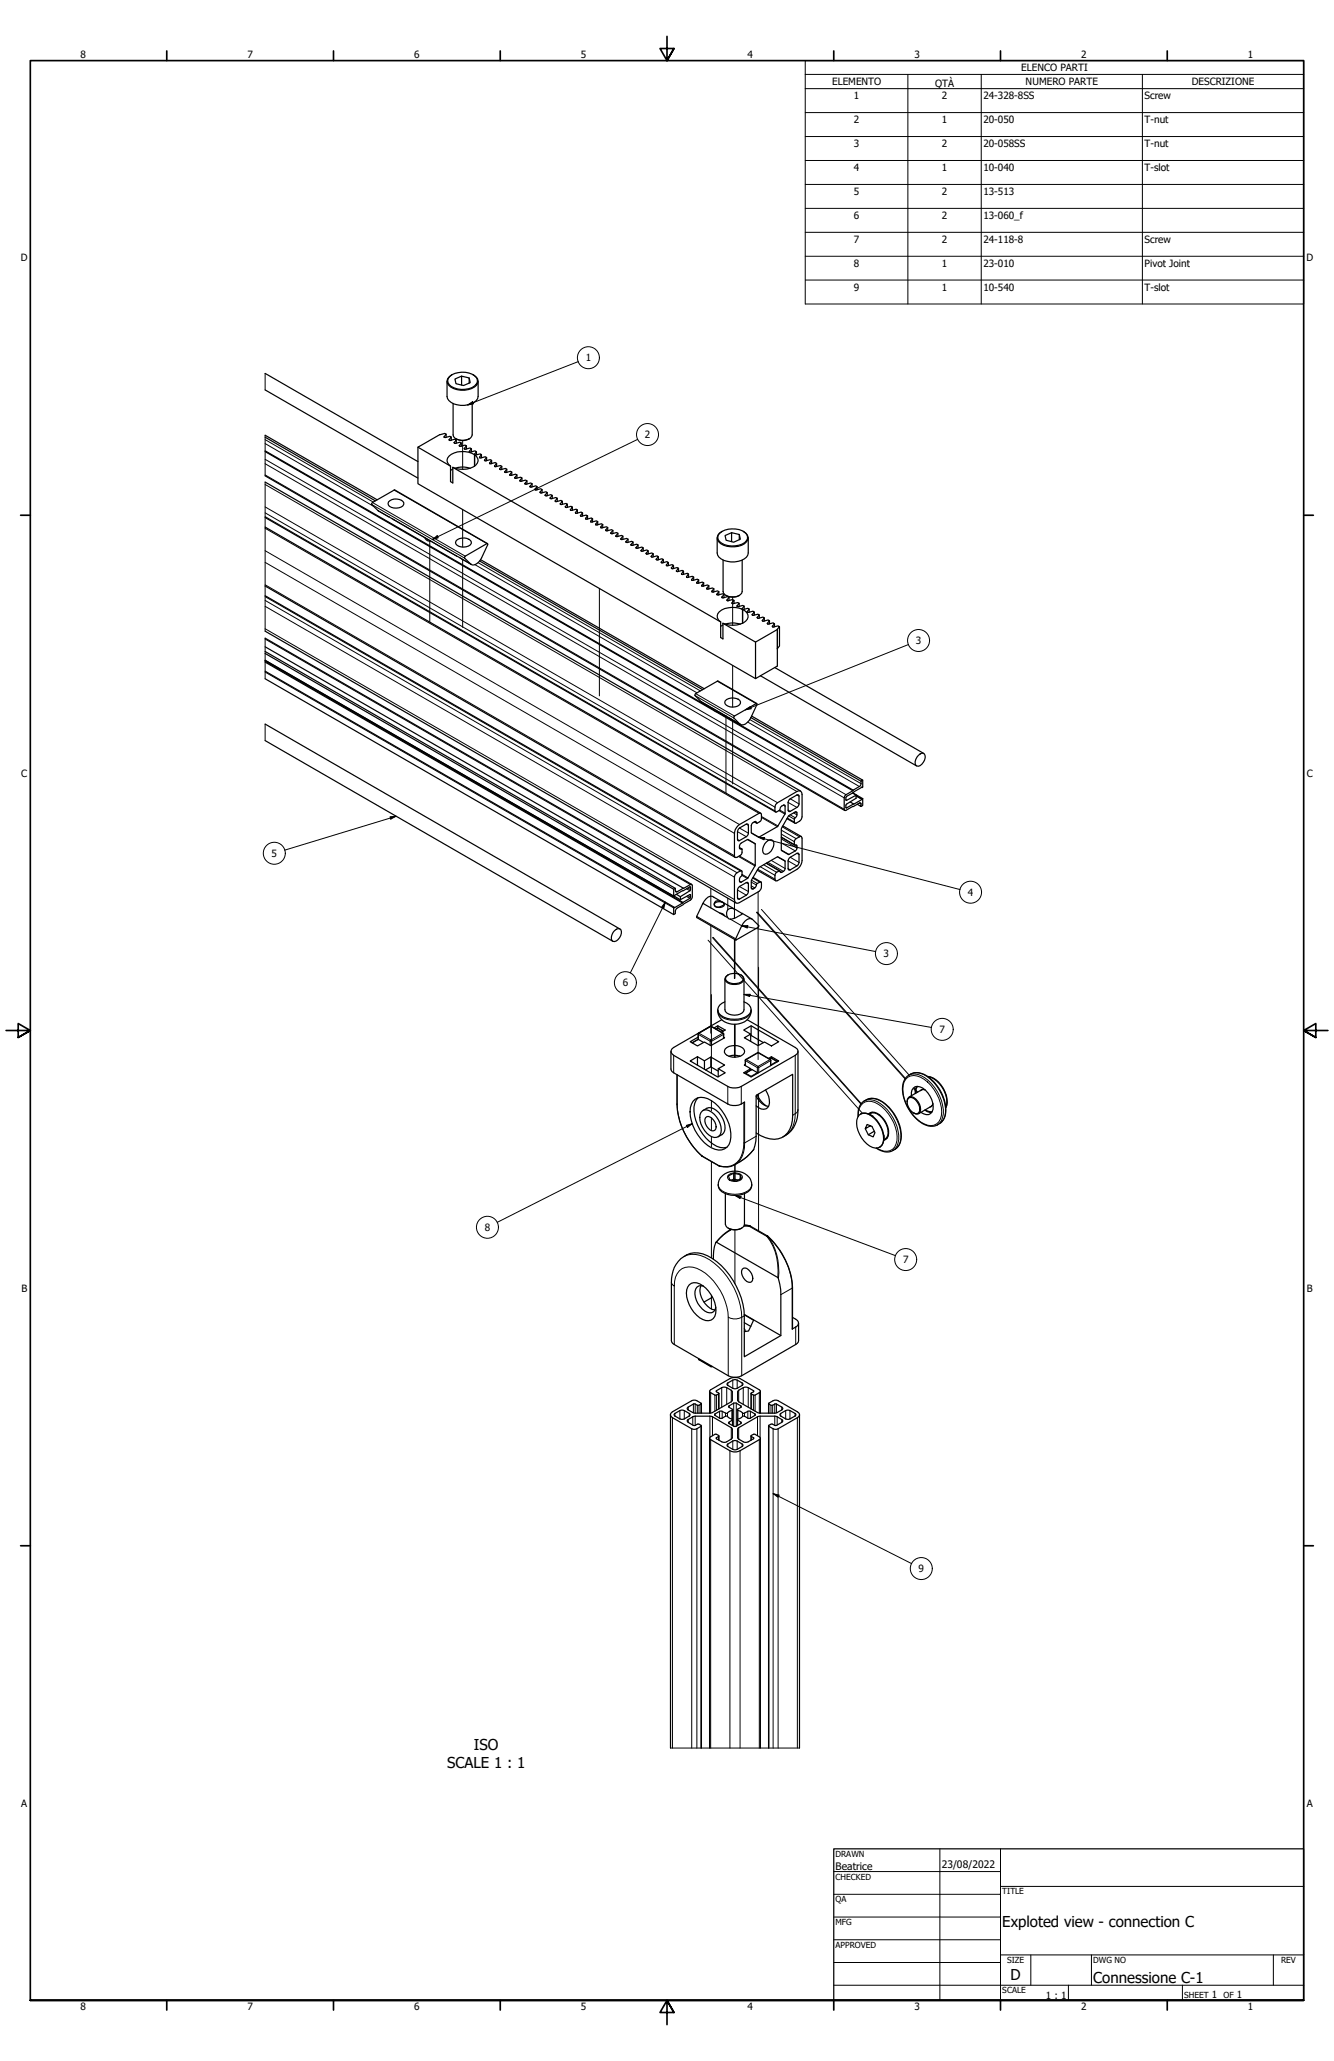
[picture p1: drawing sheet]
<svg xmlns="http://www.w3.org/2000/svg" width="559mm" height="864mm" viewBox="0 0 559 864" stroke-linecap="round" stroke-linejoin="round" font-family="sans-serif">
<!-- layer: Aggiustamento traccia (ANSI) -->
<g fill="none" stroke="#000" stroke-width=".42">
<path d="M193.8 184.6v12.1M193.8 213.5v15.7M180 226.8v33.9M193.8 234.4v28.5M251.1 246.6v45M306.9 250.2v11.8M306.9 278.8v17.5M304.1 300v32.4M306.9 301.7v26.8M297.8 372.2v8.2M304.9 376.4v4.9M307.7 378v6.7"/>
<path d="M317.6 373.7v70.3M296.6 394l64.7 72.5M297.8 387.9v45M298.4 392.9l62.2 69.7M298.7 392.7l62 69.7M307.7 393.6v16.4M307.8 393.7v16.2M316.9 382.3l62.2 69.8M317.1 382.1l62.2 69.8M319 381.1l61.8 69.4M298 416.8v32.9M317.8 405.3v32.7"/>
<path d="M307.7 429.2v13.8M307.8 429.2v13.8M317.8 458.4v57.4M382.7 456.2l1.5 1.6M383 456l1.4 1.6M298 461.1v4.4M298 468.4v4.9M298 476.2v4.3M298 486.7v40.3M307.8 488v6.8M307.8 515.4v22.4M298 542.7v5.8"/>
</g>
<!-- layer: Visibile (ANSI) -->
<g fill="none" stroke="#000" stroke-width=".51">
<path d="M111.1 156.5l64 36.9M187.3 159.8v6.3a5.4 5.4 0 0 0 5.7 3.8 7.1 7.1 0 0 0 7.1-2.9l.2-7.2M188.3 157.8a8.7 8.7 0 0 1 11.3 .5 3.4 3.4 0 0 1-3.3 4.6 7.9 7.9 0 0 1-8.6-2.5l-.2-.9zM189.4 157a2.79 2.79 0 0 0-2.1 2.4 2.79 2.79 0 0 0 1.5 2.8 9.4 9.4 0 0 0 10.8-.8 2.78 2.78 0 0 0-1.4-4.4M193.4 157.6l-2.8 1.2 .4 2 3.2 .7 2.8-1.2-.5-1.9M111.1 163.4l64 36.9M189.8 169v13.2a4.1 4.1 0 0 0 5.2 2.2 2.86 2.86 0 0 0 2.8-2.2v-13.2M196.5 160.5v-2.1l-3.1-.8v3.8M111.1 189.2l246.2 142.1 .1-.2M111.1 183.2l46.1 26.7M111.1 182.4l46.9 27M111.1 188.9l187.6 108.3"/>
<path d="M111.1 199.4l242.7 140.2M175.1 187.4v15.3l141.4 81.7M186.9 181.9v1.4M188.7 195.3v6.5l1 .6v-6.6M189 183.1v1.4M189.7 195.8l112.2 64.8M189.7 196.5l-1 .6M190.6 196.2a10 10 0 0 1 6.4 0M190.9 183.9l.2 .1a5.7 5.7 0 0 0 5.5-.1M191.1 184.4v1.3M192.5 186.9l.7-1.3-.5-.3-2.3 .4-.2-.3 .9-1-.5-.4-2.4 .5 .8-1.4-.5-.3-2.4 .5 .8-1.4-.6-.3-2.1 .5-9.1 5.3 13.6 7.9M192.5 186.9h.1"/>
<path d="M192.5 186.9l2.3-.4 .6 .3-.8 1.4 2.3-.5 .6 .3-.8 1.4 2.3-.5 .6 .4-.8 1v5M193.2 185.6v1.3M195.4 186.8v1.4M197.5 188v1.4M198.8 190.5a9.8 9.8 0 0 0-10.6 .6 2.55 2.55 0 0 0 .5 4.2M198.8 190.6a2.73 2.73 0 0 1 1.5 2.6 2.73 2.73 0 0 1-1.9 2.4 10.4 10.4 0 0 1-8.7 .2M198.8 190.6v4.7M198.8 190.6h.1M198.9 190.6l2.3-.4 .5 .3-.8 1.1 .1 .2 2.3-.4 .5 .3-.8 1.3 2.4-.4 .5 .3-.9 1.2 .2 .2 2.3-.5 .5 .4-.8 1 .1 .3 2.3-.4 .6 .3-.8 1.3 2.3-.4 .6 .3-.8 1.1 .1 .2 2.2-.4 .6 .3-.8 1.3M199.6 189.3v1.3M201.7 190.5v1.3M203.8 191.7v1.3"/>
<path d="M205.9 192.9v1.3M208 194.2v1.3M210.2 195.4v1.3M212.3 196.6v1.3M213.6 199.1h.1M213.7 199.1l2.3-.4 .5 .3-.8 1.3 2.4-.3 .5 .3-.8 1 .1 .3 2.3-.4 .5 .3-.8 1.1 .1 .2 2.3-.4 .6 .3-.8 1.3 2.3-.4 .6 .3-.9 1.1 .2 .3 2.2-.5 .6 .4-.8 1 .1 .3 2.3-.4 .5 .3-.8 1.2 2.4-.3 .5 .3-.9 1.1 .2 .2M214.4 197.8v1.3M216.5 199v1.3M111.1 202l224.2 129.5M111.1 216.9l213.8 123.3M162.8 210.3a4.3 4.3 0 0 1 6.4 .5 3.1 3.1 0 0 1-4.3 2.1 1.99 1.99 0 0 1-2.1-2.6zM218.6 200.3v1.2"/>
<path d="M220.7 201.5v1.3M222.9 202.7v1.3M225 203.9v1.3M227.1 205.2v1.2M229.2 206.4v1.3M230.6 208.9h.1M230.6 208.9l2.3-.4 .5 .3-.9 1.2 .2 .2 2.3-.5 .6 .4-.8 1.2 2.3-.4 .6 .4-.9 1.1 .6 .3 1.8-.5 .6 .3-.9 1.2 .4 .2 2.1-.5 .5 .3-.9 1.1 .2 .3 2.3-.5 .5 .3-.8 1.3 2.4-.4 .5 .4-.8 1 .1 .3 2.3-.5 .5 .4-.8 1 .1 .3 2.3-.5 .6 .4-.8 1.3 2.3-.4 .6 .3-.9 1.2 .4 .2 2-.5 .6 .3-.8 1.3M231.3 207.6v1.3M233.4 208.8v1.3M235.6 210.1v1.2M237.7 211.3v1.2M239.8 212.5v1.3"/>
<path d="M241.9 213.7v1.3M244 214.9v1.3M246.1 216.2v1.2M248.2 217.4v1.3M250.4 218.6v1.3M252.5 219.8v1.3M111.1 220.9l207.5 119.8M178 225.3l.9 1.2 1.5 .2M191.6 226.1a4.3 4.3 0 0 1 5.8 1 2.03 2.03 0 0 1-2.1 2 3.4 3.4 0 0 1-4.5-1.8zM194.9 233l9.3-5.2 .1 .5-2.6 5.4a4.6 4.6 0 0 1-3.9 3l-3.2-2.8zM200.9 235.1l93.4 53.9M201.3 234.5l93.7 54.1"/>
<path d="M204.2 227.8l-38.8-22.5-9.4 5.3-.4 .5a16.1 16.1 0 0 0 7 5.4l34.8 20M253.8 222.3l.1 .1M253.9 222.4l2.3-.5 .5 .3-.8 1.3 2.4-.4 .5 .4-.7 1.3 2.2-.5 .6 .4-.9 1.2 .2 .2 2.3-.5 .6 .3-.8 1.3 2.3-.4 .6 .3-.9 1.1 .2 .3 2.2-.5 .6 .3-.8 1.4 2.4-.5 .5 .4-.8 1.3 2.4-.5 .5 .4-.9 1 .2 .4 2.2-.5 .6 .3-.7 1.3M254.6 221v1.3M256.7 222.2v1.4M258.8 223.5v1.3M260.9 224.7v1.3M263.1 225.9v1.3M265.2 227.1v1.4M267.3 228.3v1.4M269.4 229.6v1.3M271.5 230.8v1.3"/>
<path d="M272.9 233.3v.1M272.9 233.4l2.3-.5 .6 .3-.8 1.3 2.3-.4 .6 .3-.9 1.1 .2 .3 2.2-.5 .6 .4-.9 1 .2 .3 2.3-.4 .5 .3-.8 1.3 2.4-.4 .5 .3-.8 1.3 2.4-.4 .5 .3-.7 1.4M273.6 232v1.3M275.8 233.2v1.4M277.9 234.4v1.4M280 235.7v1.3M282.1 236.9v1.3M284.2 238.1v1.4M286.3 239.3v1.4M300.4 225.4v6.3a5.4 5.4 0 0 0 5.7 3.8 7.3 7.3 0 0 0 7.1-2.9l.2-7.2M301.5 223.4a8.9 8.9 0 0 1 11.3 .5 2.79 2.79 0 0 1-2 4.1 8.2 8.2 0 0 1-10-2l.1-1.8zM302.5 222.6a2.84 2.84 0 0 0-2 2.4 2.84 2.84 0 0 0 1.4 2.8 9.4 9.4 0 0 0 10.8-.8 2.84 2.84 0 0 0-1.4-4.4"/>
<path d="M302.9 234.7v13.1a4.1 4.1 0 0 0 5.3 2.3 3 3 0 0 0 2.7-2.3v-13.1M306.5 223.2l-2.8 1.2 .5 2 3.1 .8 2.8-1.3-.4-1.9M309.7 226.1v-2.1l-3.2-.8v3.7M111.1 245.6l196.9 113.7M111.1 249.6l199.5 115.3M285.6 240.7h.1M285.6 240.7l2.3-.5 .5 .3-.7 1.4M287.7 241.9h.1M287.7 241.9l2.3-.4 .6 .3-.8 1.3 2.3-.4 .6 .3-.9 1.1 .2 .2 2.2-.4 .6 .3-.8 1.4 2.4-.5 .5 .3-.8 1.4 2.3-.4 .6 .3-.8 1 .1 .3 2.2-.4 .6 .3-.8 1.1 .1 .2 2.3-.4 .6 .3-.8 1.3 2.3-.4 .6 .3-.9 1.2 .4 .3 2-.6 .6 .4-.8 1.3M288.4 240.5v1.4M290.6 241.8v1.3M292.7 243v1.3"/>
<path d="M294.8 244.2v1.4M296.9 245.4v1.4M299 246.7v1.3M301.1 247.9v1.3M303.3 249.1v1.3M304.1 249.5l.1 .1a5.9 5.9 0 0 0 5.6-.1M305.4 250.3v1.4M306.7 252.9h.1M306.8 252.9l2.3-.4 .5 .3-.8 1.3 2.3-.4 .6 .3-.9 1.1 .2 6.1M307.5 251.6v1.3M309.6 252.8v1.3M311 255.3a9 9 0 0 0-10.3 1.9 2.66 2.66 0 0 0 1.2 3.4"/>
<path d="M311.1 255.4a2.91 2.91 0 0 1 2.3 2.7 2.91 2.91 0 0 1-2 2.9 10.4 10.4 0 0 1-8.6 .2M311.7 254v1.3M313.8 255.2v1.3M316 256.5v1.2M318.1 257.7v1.3M320.2 258.9v1.3M111.1 271l175.2 101.2 3.3-1.7 .4 .6v4.7l-.4 1-6 3.8a2.25 2.25 0 0 0-.7 2.2l-.7 .4-171.1-98.8M111.1 273l171.8 99.2 .1 1.4 .6 .1 2.7-1.5M111.1 273.8l171.1 98.8 .7-.4M111.1 277.1l175 101 2.9-1.7 .2-1.4-.2-.2-4 2.2M111.1 277.4l174.8 101 .2-.3M111.1 267.4l178.7 103.2"/>
<path d="M111.1 276.7l171.2 98.8M111.1 264.5l197.2 113.8M301.9 260.6v6.5l.9 .6v-6.5M302.8 261.2l13.7 7.8 9.1-5.2M302.8 261.9l-.9 .5M303.7 261.5a11.3 11.3 0 0 1 6.4 0M311.1 261.1v-5.7l2.1-.5 .6 .3-.8 1.1 .1 .3 2.3-.5 .6 .4-.8 1.2 2.3-.3 .6 .3-.9 1 .2 .3 2.2-.4 .6 .3-.9 1.1 .2 .2 2.3-.4 .5 .3-.8 1.3 2.3-.4 .6 .4-.9 1 .2 .3 2.2-.4 .6 .3-.9 1.1v15.4l-9.1 5.3v-15.4M322.3 260.1v1.3M324.4 261.4v1.2M324.5 279.7l62.5 36M326.5 262.6v8.1l-.9 1.1M111.1 281.2l171.3 99"/>
<path d="M298.6 296.8l.9 1.2 1.5 .2M300.5 298.3l56.9 32.8M303.8 293.7a4.3 4.3 0 0 1 6.4 .4 3.1 3.1 0 0 1-4.3 2.1 2.12 2.12 0 0 1-2.1-2.5zM317 294.8l-16.3-9.4-9.6 5.5v.6l2.8 2.7 16.3 9.4M318.5 283.1l65.4 37.8M111.1 310.3l145.6 84.1M111.1 303.4l148.6 85.9M307.7 300l9.3-5.2 .1 .5-2.6 5.4a4.8 4.8 0 0 1-3.9 3l-3.2-2.8zM314.5 300.7l46.2 26.6M314.8 300l46.6 26.9-.7 .4M384.7 316.5a1.6 1.6 0 0 1 2.6-.5 3.8 3.8 0 0 1-3.2 5 2.97 2.97 0 0 1 .6-4.5zM330.6 335.1l3.2-2 .8 .1v4.2l-.8 .9-3.2 1.8-.5-.6v-3.3z"/>
<path d="M357.1 332.3l1.5 .9M357.3 331.3l-2.9 1.7-.6 .8v5.7h.6l6-3.1 .3 .5v1l-1.6-.9M357.3 332.2l4.1 2.4M358.6 333.5l2.5 1.5 .3-.3M358.6 333.2v1.3l-4 2.4-.3 .5v1l.3 .1 3-1.6M360.7 327.3a1.92 1.92 0 0 1-.7 2.3l-2.6 1.5M361 329.9l.2 .1M361.1 335l-3.4 1.9-1.6-.9M361.4 334.7v2.8l-.7 .4M361.4 326.9l-.1 3-6.7 3.8-.3 1.5 .3 .1 4-2.1M309.1 346l8.8-5.2 .7-.1a3.1 3.1 0 0 1 0 3.3l-1.4 .9-.5-.5a1.82 1.82 0 0 0-2 1.5v3l3.1 1.9 7.8-4.4 3.2-5.3v-3.7a1.9 1.9 0 0 0-2.2 1.9l-1.3 .9h-.6l-.1-.4a3.3 3.3 0 0 1 1.1-3.4l8.1-4.7a1.32 1.32 0 0 1 1.5-.2 1.32 1.32 0 0 1 .7 1.4l-.1 9.9a3.3 3.3 0 0 1-3 2.1l-.2-1.6 .4-.7a1.87 1.87 0 0 0 .4-2.5l-3.2 1.8-3 5.4 .1 9.1 2.9 1.7 2.8-1.5a1.87 1.87 0 0 0 .4-2.6l-.6 .1-.2-.2a2.23 2.23 0 0 1 .8-2.5l1.8-.9h.4l.3 .7v9.4a5 5 0 0 1-2.2 3.7l-8.1 4.7-.8 .1a2.98 2.98 0 0 1 .1-3.3l1.6-.9 .2 .5a1.75 1.75 0 0 0 2.1-1.5l-.1-3.2-2.9-1.7-8 4.5-3.1 5.2v3.7l.7 .1 .7-.5 1-1.8 1.4-.7 .4 .5a3.3 3.3 0 0 1-1.1 3.5l-8.1 4.7a1.29 1.29 0 0 1-1.6 .1 1.29 1.29 0 0 1-.5-1.4v-9.9a3.5 3.5 0 0 1 3.1-2.1v1.6l-.3 .7a1.72 1.72 0 0 0-.4 2.5l3.2-1.8 3.1-5.4v-8.9l-3.1-1.9-2.8 1.6a1.74 1.74 0 0 0-.4 2.5l.7 .1a2.1 2.1 0 0 1-.7 2.5l-1.8 .9-.6-.3v-9.8a4.6 4.6 0 0 1 1.4-3.2zM309.4 347.3l3.2-2 .8 .1v4.3l-.8 .9-3.2 1.8-.5-.7v-3.2z"/>
<path d="M309.8 355.2l1 .5M316 344.4l.9 .5M321.1 352.7a1.68 1.68 0 0 1 1.5-.8 1.68 1.68 0 0 1 1.5 1 4.7 4.7 0 0 1-3.4 5 1.71 1.71 0 0 1-1.2-2.4l.9-1.9zM327.3 350.9l5.6 3.2M327.9 346.1l7.8 4.4M329.6 343l3.4 1.9M330.6 359.6l3.2-2h.8l.1 3.8-.4 1.1-3.7 2.1-.5-.6v-3.3zM282.2 372.6l.1 2.9 3.6-2.3 3.3-1.6-.2 1.7-4 2.4-1.7-1M282.4 375.5l2.6 1.5M285 375.7v1.3M285.9 378.4l-3.4 2-.2-.2-.1 3M294.4 378.5a4.6 4.6 0 0 1 3.9-3l9.4 5.4"/>
<path d="M299.7 378.3a2.55 2.55 0 0 1 3.8 .8 2.6 2.6 0 0 1-4.4 .1zM299.8 377.6a3.8 3.8 0 0 1 3.7 1.2l-.7 .6a2.69 2.69 0 0 1-3.5 0l-.2-.6zM309.4 371.9l3.2-2.1 .8 .1 .1 3.7-.4 1.1-3.7 2.1-.5-.6v-3.3zM315.5 367.7l3.3 1.9M317.2 364.6l7.7 4.5M321.1 361.6l5.5 3.3M257.4 390a1.78 1.78 0 0 1 2.6-.5 3.7 3.7 0 0 1-3.2 5 3.1 3.1 0 0 1 .6-4.5zM301.5 382.6a2.02 2.02 0 0 1 2 1.1M304.8 384.5l-10.4-6-2.6 5.8 16.4 9.6M304.9 381.1l.9-.4a8.3 8.3 0 0 1 5.2 2.2l-2.5 1.5a4.4 4.4 0 0 1-3.2 .6 2.81 2.81 0 0 1-.4-3.9zM310.9 382.7l4.1 2.4M312.1 386a2.32 2.32 0 0 1 3.1-.7l2.6 2.5v.6l-9.6 5.5 2.5-6z"/>
<path d="M303.7 419.8a3.3 3.3 0 0 0-3 3 3.3 3.3 0 0 0 2.5 3.4 10 10 0 0 0 10.9-1.4 3.3 3.3 0 0 0-2.4-5M303.7 410.2v12.9a4.2 4.2 0 0 0 5.2 2.2 2.86 2.86 0 0 0 2.8-2.2v-12.9M304.2 409.1a4.9 4.9 0 0 1 7.1 .5 2.37 2.37 0 0 1-2.9 2.5 3.4 3.4 0 0 1-4.5-2.3zM305 408.5a1.77 1.77 0 0 0-1.3 1.6 1.77 1.77 0 0 0 1.2 1.8 5.9 5.9 0 0 0 6.3-.6 1.74 1.74 0 0 0-.9-2.8M292.4 434.6l-3.3 1.9 3.1 1.8 2.9-1.7 2.7 1.5 5.7-3.3-.4-.2M292.4 435.5l2.3 1.3M292.4 435.5l-2.5 1.4M297.6 430l-5.1 3-.1 2.5M297.6 430h.4M297.9 430l5.2 3.3M299.1 430.7l1.6-.9 3.1 1.8-1.6 .9M299.9 431.2l.8-.4 2.3 1.3"/>
<path d="M300.7 423.1a5.9 5.9 0 0 0 5.9 6 6.5 6.5 0 0 0 8-5.6v-.4M300.7 429.8v1M302.3 427.3l-20.1 11.6a1.78 1.78 0 0 0-1.1 1.7 1.78 1.78 0 0 0 1.1 1.6l22.7 13a6.3 6.3 0 0 0 5.6 0l23.4-13.6a1.65 1.65 0 0 0-.8-2.7l-20.1-11.6M303.1 433.3v1.8M303.8 439.5a5.8 5.8 0 0 1 7.9 .2 1.84 1.84 0 0 1-1.2 2.7 5.7 5.7 0 0 1-7-1.4zM311.5 431.6l3.1-1.8 11.6 6.7-3 1.8-3-1.7-2.6 1.5-5.8-3.3 2.7-1.5zM314.5 433.3v3.1M314.6 429.8v4.1l5.2 3M314.6 433.9l-.1 .1M281.1 440.6v7.3l.5 1.2 23.3 13.5a6.6 6.6 0 0 0 7-.8M283.6 450.3v12.4a31.5 31.5 0 0 0 10.4 21.7M289.1 444.6l3.1-1.8 2.9 1.7 2.7-1.6 5.7 3.4-2.6 1.5 2.9 1.7-3.1 1.8z"/>
<path d="M292.2 442.8v3.5M292.4 460a9.1 9.1 0 0 0-.9 9.5 17 17 0 0 0 10.2 11.3h2.7M295.1 444.5v3.6M297.8 442.9v4.1l-2.3 1.3M297.8 447l3.1 1.8M300.9 447.8v3.4M305.3 442.6a6.4 6.4 0 0 1 4.7 0M309.8 442.5v.2M312.2 444.3v2.2M314.5 447.8v.6M316.7 459.4a7.1 7.1 0 0 0 5.2 4.2M317.1 458.8a11.9 11.9 0 0 0 3.8 4.6"/>
<path d="M317.3 441.1l5.4 2.8M317.4 441.1l-5.2 3.2M317.5 449.6l-2.7-1.5-2.8 1.7 .4-.1M320.7 456.7a6.9 6.9 0 0 1 .9 7.4 3.3 3.3 0 0 1-4.9-.7M321.9 443.5l1.3-.7 3 1.8-11.6 6.7-3.1-1.8 3-1.7-2.7-1.5 .4-.3M322.7 443.9l.2 .4M322.9 444.3v2.2M323.2 442.8v.6M323.3 443.4l-.9 .4M323.3 443.4l2.4 1.5M334.3 440.6v24.5a11.9 11.9 0 0 1-6.4 11.3M379.5 451.5a6.8 6.8 0 0 1 10 .2 17.2 17.2 0 0 1 6.4 16.1 6.2 6.2 0 0 1-10.3 2.4 17.8 17.8 0 0 1-7.4-15.8z"/>
<path d="M381.8 459.2a2.97 2.97 0 0 1 1.1-3.5 2.97 2.97 0 0 1 3.6 .2 9.1 9.1 0 0 1 4 9.9 2.46 2.46 0 0 1-3.6 .9l-1.1-.6M384 455.2l-.7 1.9 .1 1.1M384.4 455.2l-.5 .8-.3 2.1M385.5 457l1.2-.6 .7 .2-1.4 .1-5.2 3M388.6 451a10.6 10.6 0 0 1 8.1 9.6l.1 1.4-.6 2.2M388.7 451.2a10.9 10.9 0 0 1 7.5 12.9M291.1 460.6a7 7 0 0 1 8.4 1.7 18 18 0 0 1 6.4 16 4.9 4.9 0 0 1-7.9 2.6 18.2 18.2 0 0 1-8.8-16.7l1.1-2.7zM294.3 465.5a4.8 4.8 0 0 1 5.9 2.6 7.5 7.5 0 0 1 1.4 7.5 2.95 2.95 0 0 1-4.5 .1 8.6 8.6 0 0 1-3.5-9.5zM294.4 465.3a4.3 4.3 0 0 1 6.7 .9 8.2 8.2 0 0 1 2 8.6l-2.3 1.5M295.5 468.4a1.67 1.67 0 0 1 2.7 .2 3.9 3.9 0 0 1 1.3 5 3.1 3.1 0 0 1-4-2.7l-.2-.9zM316.7 474.7a11.2 11.2 0 0 0 10.8 2 9.8 9.8 0 0 0 4.5-9.4v-17.1l-15.3 8.8-.1 19.2a7.9 7.9 0 0 1-3.7 6.5l-1.5 1.1a12.5 12.5 0 0 1-8.3 3.1l-1.7-.3M359.4 467.9a6.4 6.4 0 0 1 3.1-6.9 6.4 6.4 0 0 1 7.5 .9 17.2 17.2 0 0 1 7.2 16.6 6.2 6.2 0 0 1-10.2 2.6"/>
<path d="M359.9 467.3a3.8 3.8 0 0 1 5.3 .4 11.4 11.4 0 0 1 4.7 11.1 3.4 3.4 0 0 1-5.5 1.5 11.6 11.6 0 0 1-5.1-12.1zM360.5 466.9a4.6 4.6 0 0 1 5.6 1.3 11 11 0 0 1 3.8 10.8l-.5 1-.9 .7M362.5 472.9l1.2 2.6 2.5-1.5M363.9 466.7a4 4 0 0 1 5.7 1.5 8.1 8.1 0 0 1 2.1 8.6l-1.5 1M364 466.9a3.9 3.9 0 0 1 5.4 1.5 7.7 7.7 0 0 1 2 8.3l-1.1 .9M364.4 467l1.4 .7M364.6 471.7l-2.1 1.2 .7-1.7 2.1 .8 1.2 2.6-.7 1.8-2.1-.9M365.3 466l-.2 .3M368.2 467l-.2 .1M370.3 475.7v1.5M371.6 476.9h-.4M372.2 473.9l-.2 .1"/>
<path d="M380 461.8a1.78 1.78 0 0 1 .7-2 1.78 1.78 0 0 1 2.1 .1 5.3 5.3 0 0 1 2.3 6.5 2 2 0 0 1-2.4-.1M380.5 460.2a2.45 2.45 0 0 1 3.7 1.5 3.1 3.1 0 0 1 0 5 4.7 4.7 0 0 1-3.7-6.5zM387.4 465.1l1 .7 1.9 .4M387.6 465.1l1 .5 1.9 .2M389.5 463.9l1-.7 .3-.7-.8 1.1-5.2 3.1M294 484.4l7.3 4.2M294 484.4h.1M301.4 488.6h.1M302.8 492.5a7.8 7.8 0 0 1 11.8 2.3l.2 .8a3.7 3.7 0 0 1-2.6 4.4 9.9 9.9 0 0 1-10.6-1.4 4.6 4.6 0 0 1 1.2-6.1zM307.3 491.6l-2.2 1.1 .6 1.6 2.7 .6 2.2-1.1-.5-1.6v1.9M307.3 494.1l2 .4M310.1 492.2l-2.8-.6v2.5l-.8 .4"/>
<path d="M303.8 500.2v12.8a4.1 4.1 0 0 0 5.3 2.2 2.82 2.82 0 0 0 2.7-2.2v-12.8M305.1 514.6l.1 .1a5.9 5.9 0 0 0 5.5-.1M306.2 515.1l-.6 .3a21.6 21.6 0 0 0-5.7 5.2M311.8 513.3l2.4 .4 7.3 4.2a31.8 31.8 0 0 1 10.5 21.7l-.1 17.3 1.4-.8a1.74 1.74 0 0 0 1.2-1.7 1.74 1.74 0 0 0-1.2-1.6l-1.3-.8M314.2 513.7h.1M288.7 538.4a4.1 4.1 0 0 1 5.7 .3 12.3 12.3 0 0 1 5 12.9 4 4 0 0 1-6.3 .6 13.4 13.4 0 0 1-5.4-11.8zM293.6 538.7a8.4 8.4 0 0 0 5.9 10.2M294.7 538.9a2.68 2.68 0 0 0-2.8 .5 2.68 2.68 0 0 0-.8 2.8 8.9 8.9 0 0 0 6.2 7.9 2.37 2.37 0 0 0 2.5-2.2M298.8 527.6a10.5 10.5 0 0 1 1.3-7.1l25.7 14.8a10.2 10.2 0 0 1 1.2 5.1l.1 19.2-15.3 8.9v-17.1a31 31 0 0 0-15.5-25.2 10 10 0 0 0-14.4 6.4l-.7 4.7 .2 25.1 1 1 22.7 13.1a6.3 6.3 0 0 0 5.6 0l23.2-13.6 .6-1.1v-7.4M310.9 531.9a1.67 1.67 0 0 1 2.7 .2 3.9 3.9 0 0 1 1.2 5 3.1 3.1 0 0 1-3.9-2.7l-.3-.9zM298.4 543.6l-3.5 2M311.8 556.7l.3 1.3"/>
<path d="M311.8 550.9l3.9 2.3-2.1 4.5-1.8 .3M311.8 550.8l15.3 8.8M311.8 554.2l2.7 1.6M292.6 569.3l.2 .5M292.9 569.8l4.9 2.9 .5-.1M304.9 579.5l2.6-1.4a5 5 0 0 1 3.7 1.7v.4a5 5 0 0 1-3.7 1.7l-2.6-1.4-.4-.3zM280.9 592.8v139.7M281.2 592l9.1-5.3a3.7 3.7 0 0 1 3.3 1.2v.4l-1.1 .6-1.7-.7-.4 .1-2.4 1.6v.6l2.6 1.6h6.8l1-.2 8.2-4.8 .2-3.9-.5-.7a3.9 3.9 0 0 0-3.5-1.2l-2.7 1.4v.5l1.1 .7-1 .7h-.7l-2.1-1.3-.2-.4 .5-.5 8.1-4.7 1.6-.5 2.6 .5 8.1 4.7 .4 .5-.4 .7-2.2 1-1.3-.7 1.1-.7v-.5a4.4 4.4 0 0 0-3.9-1.4l-2.4 1.2-.4 .7v3.5l.4 .7 8.4 4.7h7.3l2.7-1.6v-.6l-2.6-1.6-.3-.1-1.6 .7-1.2-.6v-.4a3.5 3.5 0 0 1 3.8-1l8.1 4.7 .9 .9v.6l-.9 .9-8.5 4.9a3.9 3.9 0 0 1-3.4-1.2v-.5l1.2-.6 1.2 .7h.7l2.3-1.3 .4-.6-.1-.3-2.7-1.6h-7.3l-8.4 4.7-.4 .7v3.5l.4 .6 2.4 1.3a4.4 4.4 0 0 0 3.9-1.4v-.5l-1.1-.7 1.3-.8 2.2 1.1 .4 .6-.4 .6-8.1 4.7a4.5 4.5 0 0 1-4.2 0l-8.1-4.7-.5-.6 .5-.6 2.1-1.1 1.4 .8-1.1 .7v.5a4.4 4.4 0 0 0 3.9 1.4l2.3-1.3 .5-.6v-3.5l-.5-.7-8.4-4.7h-7.3l-2.6 1.6-.2 .3 .5 .6 2.1 1.3h.8l1.3-.7 1.1 .6v.5a3.5 3.5 0 0 1-3.8 1l-8.1-4.7a1.24 1.24 0 0 1-.5-2zM282.7 592.3l2.7-1.4a5 5 0 0 1 3.7 1.7v.4a4.9 4.9 0 0 1-3.7 1.7l-2.7-1.4-.3-.3zM293.8 588.1v4M293.8 597.5v135M297.2 582.9v9.2"/>
<path d="M299.5 592.5l2.3-1.3 2.7 1 2.4-1.5-1.7-1.4 2.1-1.4h.8l2.4 1.4-.2 .4-1.5 1 .3 .3 2.4 1.3 2.4-1.1 2.3 1.3 .2 .4-2.5 1.5-2.7-1-2.4 1.5 1.5 1 .2 .4-2.1 1.3-.7 .1-2.5-1.4 1.6-1.6-2.6-1.4-2.4 1.1-2.3-1.3zM301.2 583.9v6.5M306.9 590.7v6.6M308.8 590.7v6.6M314.6 583.9v6.5M318.5 582.9v9.2M321.9 588.1v4M321.9 597.5v135M326.7 592.6a5.1 5.1 0 0 1 3.6-1.7l2.8 1.4 .3 .7a5.1 5.1 0 0 1-3.7 1.7l-2.7-1.4zM334.9 592.8v139.7M297.2 602.6v129.9M301.2 601.7v1.7"/>
<path d="M304.9 605.1l2.6-1.5a4.9 4.9 0 0 1 3.7 1.8v.4a5 5 0 0 1-3.7 1.7l-2.6-1.4-.4-.3zM314.6 601.7v1.7M318.5 602.6v129.9"/>
</g>
<!-- layer: Visibile sottile (ANSI) -->
<g fill="none" stroke="#000" stroke-width=".42">
<path d="M111.1 156.5v6.9M111.1 182.4v17M111.1 184.2l45.2 26.2M111.1 185.9l45.3 26.2M111.1 192.5l243.3 140.5M111.1 194.3l242.5 140M111.1 199l242.5 140.1M186.1 183v.2M188.2 184.2v.2M190.2 185.4v.2M192.4 186.7v.1M194.5 187.9v.2"/>
<path d="M196.6 189.1v.2M198.8 190.3v.2M200.9 191.6v.1M202.9 192.8v.2M205.1 194v.2M207.2 195.2v.2M209.3 196.4v.2M211.5 197.7v.1M213.6 198.9v.2M111.1 202v62.5M111.1 203l222.7 128.7M111.1 212.4l214.6 124"/>
<path d="M111.1 214.9l213.5 123.3M111.1 216.5l213.5 123.3M155.7 211.4l38.9 22.5M156 210.6l38.9 22.4M158.3 213.9l4.7 2.7M164.2 217.3l27.1 15.7M165.1 205.4l38.9 22.4M215.6 200.1v.2M217.8 201.3v.2M219.9 202.6v.1M222 203.8v.2M224.1 205v.2"/>
<path d="M226.3 206.2v.2M228.3 207.5v.1M230.4 208.7v.2M232.6 209.9v.2M234.7 211.1v.2M236.8 212.3v.2M239 213.6v.1M241 214.8v.1M243.1 216v.2M245.3 217.2v.2M247.4 218.4v.2M249.5 219.6v.2"/>
<path d="M111.1 221.4l206.8 119.4M111.1 230.8l198.7 114.7M111.1 235.6l196.6 113.6M192.5 233.6l4.7 2.7M198.9 236.6l93.1 53.7M200.3 235.8l93.1 53.7M251.7 220.9v.1M253.7 222.1v.1M255.8 223.3v.2M258 224.5v.2M260.1 225.7v.2M262.2 226.9v.2"/>
<path d="M264.3 228.2v.1M266.4 229.4v.2M268.5 230.6v.2M270.6 231.8v.2M272.8 233.1v.1M274.9 234.3v.2M277 235.5v.2M279.1 236.7v.2M281.2 237.9v.2M283.3 239.2v.2M111.1 245l196.6 113.6M111.1 254.1l196.6 113.4"/>
<path d="M111.1 251.6l197.6 114.1M111.1 250l199 114.9M285.5 240.4v.2M287.6 241.6v.2M289.7 242.8v.2M291.8 244.1v.1M293.9 245.3v.2M296 246.5v.2M298.2 247.7v.2M300.3 249v.1M302.4 250.2v.2M304.5 251.4v.2"/>
<path d="M306.6 252.6v.2M308.7 253.9v.1M310.8 255.1v.2M313 256.3v.2M315.1 257.5v.2M317.2 258.7v.2M319.3 260v.2M111.1 267.4v17M111.1 267.8l178.1 102.8M111.1 276.6l171.1 98.9M111.1 263.5l196.6 113.4M321.4 261.2v.2"/>
<path d="M323.5 262.4v.2M325.6 263.7v8.1M111.1 281.6l171.1 98.8M291.1 291.5l16.3 9.4M291.4 290.6l16.3 9.4M293.7 294l10.3 6M300.5 285.4l16.2 9.4M111.1 303.4v6.9M305.2 300.7l4.7 2.7M313.2 302.6l46.8 27M314.1 301.5l46.6 26.9M326.3 339.7l2.5 1.4"/>
<path d="M326.6 339.4l2.3 1.3M328.2 337.4l.7 .4M330.1 339.5l.9 .5M330.1 336.2l3.7 2.1M331 334.7l3.7 2.2M333.8 333.1l.9 .5M354.3 338.4l.3 .1M354.3 335.2l.3 .1M358.6 333.4l2.5 1.5M360 336.5l.7 .4M361.1 329.8v.1M308.9 351.7l.9 .5"/>
<path d="M308.9 348.5l3.7 2.1M309.3 358.8l6.9 4M309.7 358.6l6.7 3.9M309.8 355.3l.7 .4M309.8 347l3.7 2.1M312.6 345.3l.9 .5M313.1 351.8l3.3 1.8M314.7 348.9l3.2 1.9M316.2 344.3l.7 .4M319 342.1l6.9 4M319 342.5l6.6 3.9M325.6 359l3.3 1.9"/>
<path d="M327.3 356.2l3.2 1.8M327.3 353.2l5.8 3.4M327.3 351.5l6.5 3.8M327.3 350.7l5.4 3.2M327.3 349.5l5.4 3.2M327.3 347.9l6.2 3.5M327.7 346.5l7.2 4.1M329.8 342.8l2.9 1.7M330.3 341.9l2.4 1.4M331 359.2l3.7 2.2M331 341.4l2.1 1.2M332.4 340.6l1.4 .8"/>
<path d="M333.1 340.2l.7 .4M333.1 354.1l.7 .4M333.8 357.6l.9 .5M282.9 373.3l.7 .4M287.5 375.6l1.5 .8M287.6 372.4l1.4 .9M288.1 375.3l1.1 .7M288.2 372.1l1 .6M289 371.6l.2 .2M289 374.8l.2 .2M308.9 376.2l.9 .5M308.9 372.9l3.7 2.2"/>
<path d="M309.8 371.5l3.7 2.1M309.8 369.2l.7 .4M310.8 366.8l2.3 1.3M310.8 366.4l2.5 1.5M312.6 369.8l.9 .5M314.7 372l.8 .5M314.7 371.2l1.5 .8M314.7 369.6l2.2 1.2M314.8 368.8l2.4 1.4M315.3 367.9l3 1.7M317.4 364.2l7.2 4.2M318.5 363.2l6.1 3.6"/>
<path d="M319.8 362.3l5.5 3.2M320.9 361.8l5.5 3.1M321.6 361.3l6.6 3.8M323 360.5l5.9 3.4M326.8 365.1l.7 .4M330.1 360.7l3.7 2.1M330.1 364l.9 .5M291.8 384l16.4 9.4M306 385.2l4.7 2.7M292.4 433.3l.1 .2M292.5 433.5l5 2.8v1.7M292.5 433.5v2l-2.5 1.5"/>
<path d="M292.6 432.9h.2M292.8 432.9l-.3 .6M292.8 432.9l5 2.9M292.8 432.9l5-2.8 4.9 2.8M297.6 430h.3M297.6 436l.2-.2 .3 .5h-.6zM300 431.2l.7-.4 2.1 1.3M300.5 430.8h.4M300.7 423.5a5.3 5.3 0 0 0 5.4 4 8.5 8.5 0 0 0 8.4-3.1l.1-.9M302.7 432.9l.3 .6M302.7 432.9h.3M302.7 432.9l-4.9 2.9"/>
<path d="M303 433.5l-4.9 2.8v1.7M303 433.5v1.7M303.1 433.3l-.1 .2M282.2 442.2v7.3M283.7 450.3l-.1 12.4M304.9 455.2v7.4M310.5 455.2v7.4M312.2 444.3l.1 .1M312.3 444.4v2.1M312.3 444.4l4.9 3M312.4 443.9l.2 .1M312.6 444l-.3 .4"/>
<path d="M312.6 444l5-2.9 4.9 2.9M312.6 444l5 2.8 4.9-2.8M314.5 451.2h.3M317.2 447.4v2.1l-2.6 1.5-2.2-1.3 2.6-1.5M317.4 447l.2-.2 .2 .6h-.6zM317.4 441.1h.4M322.5 444l.4 .3M322.5 443.9l.7-.4 2.2 1.3-2.5 1.4M322.7 443.9l-.2 .1M322.8 446.6v-2.2l-5 3v2.1M323 443.4h.3M325.6 444.8h-.2l.2 .1"/>
<path d="M333.1 442.2v24.5l-1.1 .6M379.4 452.2a5.4 5.4 0 0 1 7.7 0 17.8 17.8 0 0 1 7.2 15.3 4.6 4.6 0 0 1-7.2 3.4 17.1 17.1 0 0 1-8.8-16.1zM380.7 450.5a7.4 7.4 0 0 1 8.2 2.3 18.8 18.8 0 0 1 6.3 13.9 5.7 5.7 0 0 1-2.5 4.7M381.6 450a7.4 7.4 0 0 1 8.2 2.2 17.7 17.7 0 0 1 6 15.5l-.5 1.3-1.7 1.8M283.7 462.8a31.1 31.1 0 0 0 10.3 21.5M311.6 478.9h.3M311.6 478.9a9.5 9.5 0 0 1-5.5 9.7l-1.5 .2-3.2-.2M311.6 462v16.9M311.9 478.9a9.8 9.8 0 0 1-4.1 9.2M311.9 461.8v17.1M316.7 476.1l-4.8 2.8M334.3 465.1l-.5 1.1-.7 .5a9.9 9.9 0 0 1-4.1 9.1"/>
<path d="M359.5 467.7a5 5 0 0 1 5.6-6.2 16.3 16.3 0 0 1 10.5 12.8 6.5 6.5 0 0 1-2.8 7.9 6.2 6.2 0 0 1-5.6-1.1M362 461.3a7.4 7.4 0 0 1 8.2 2.2 18.5 18.5 0 0 1 6.3 14 5.4 5.4 0 0 1-2.5 4.6M362.9 460.8a7.2 7.2 0 0 1 8.2 2.2 17.9 17.9 0 0 1 6 15.5l-.5 1.3-1.7 1.8M294 484.4h.1M294 484.3l7.3 4.3M300.9 496.4a5.3 5.3 0 0 0 5.4 3.9 8.3 8.3 0 0 0 8.4-3l.2-.9M304.9 492.7a4.3 4.3 0 0 1 5.9-.1l.2 .6a3.7 3.7 0 0 1-5.5 1.3l-.6-.6zM315.7 481.6a20.9 20.9 0 0 1-5.8 5.3M306.3 515.1l-.7 .3M306.5 515.2a19.8 19.8 0 0 0-6.4 5.3M311.6 513.8l2.3 .1M311.7 513.6l2.4 .1"/>
<path d="M311.8 513.3l2.3 .4M313.9 513.9l7.3 4.2M314.1 513.7l-.2 .2M321.2 518.1a23.1 23.1 0 0 1 4.6 17.2M321.4 518a23.8 23.8 0 0 1 4.7 17.8M321.4 518a31.1 31.1 0 0 1 10.5 21.8l-4.8 2.7M321.4 518l-.2 .1M321.5 517.9l-.3 .2M321.6 517.9l-.2 .1M282.4 538.9v24.5M286.6 526.5a10.6 10.6 0 0 1 10.6 1.4 31.5 31.5 0 0 1 13.5 24 5.8 5.8 0 0 1-5.6 0 24.4 24.4 0 0 0-13.1-20.4 6.3 6.3 0 0 0-9.4 5.5l-.2 1.9-1-1.1-.2-.5M332 539.6l-.1 17.3"/>
<path d="M305.1 551.9v24.6M311.8 551.4l-1.1 .5v24.6M333.3 556.1v7.3M292.6 569.5l.3 .3M292.7 569.3v.3l5 2.9v-.3M298.2 572.5l-.4 .1M298.3 572.5l-.1 .1M304.9 579.5v1M307 578.3v3.4M308.8 578.3v3.4M310.9 579.5v1M281.7 594v138.5"/>
<path d="M282.7 592.3v1M284.8 591.1v3.5M286.6 591.1v3.5M288.3 589.6v1.2M288.3 594.8v1.2M288.7 592.3v1M289.8 598.7v133.8M290.2 593.7v3.4M290.4 588.3v3.7M291.2 588.3v3.8M291.2 593.4v3.9M291.9 598.7v133.8"/>
<path d="M292.1 588.8v3.3M292.8 588.8v3.3M293.6 588.3v3.8M293.6 597.7v134.8M297.4 593.4v8.9M297.7 583.6v8.5M298.4 593.7v7.9M299.5 584.6v6.7M299.5 592.5v.6M300.1 582.7v.5M300.2 584.6v6.3M301 584.1v6.3"/>
<path d="M301.4 591.4v2.8M302.3 581.5v8.2M302.5 591.4v2.8M303.9 592.1v1.3M304.4 581.5v7M304.7 592.1v1.4M305.4 589.1v.6M305.4 595.9v.6M306.3 582.5v4.9M306.3 598.2v4.8M306.6 591v3.6M306.8 595.1v2.2"/>
<path d="M307.3 587.9v9.7M308.4 587.9v9.7M309 595.1v2.2M309.1 591v3.6M309.4 582.5v4.9M309.4 598.2v4.8M310.3 589.1v.6M310.3 595.9v.6M311 592.1v1.4M311.3 581.5v7M311.8 592.1v1.3M313.2 591.4v2.8"/>
<path d="M313.4 581.5v8.2M314.3 591.4v2.8M314.7 584.1v6.3M315.6 584.6v6.3M315.7 582.7v.5M316.2 592.5v.6M316.3 584.6v6.7M317.3 593.7v7.9M318.1 583.6v8.5M318.4 593.4v8.9M322.1 588.3v3.8M322.1 597.7v134.8"/>
<path d="M323 588.8v3.3M323.7 588.8v3.3M323.8 598.7v133.8M324.5 588.3v3.8M324.5 593.4v3.9M325.2 588.3v3.7M325.6 593.7v3.4M325.9 598.7v133.8M327 592.3v1M327.5 589.6v1.2M327.5 594.8v1.2M329.1 591.1v3.5"/>
<path d="M330.9 591.1v3.5M333.1 592.3v1M334 594v138.5M297.7 603.2v129.3M300.1 602.4v.5M301 601.9v1.5M304.9 605.1v1M305.8 607.9v124.6M307 603.8v3.5M308.8 603.8v3.5M310 607.9v124.6M310.9 605.1v1"/>
<path d="M314.7 601.9v1.5M315.7 602.4v.5M318.1 603.2v129.3M280.9 732.5h54"/>
</g>
<!-- layer: Simbolo (ANSI) -->
<g fill="none" stroke="#000" stroke-width=".42">
<path d="M337.3 31.2v-5.8h208.8v5.8M337.3 31.2h208.8v5.9M337.3 31.2v96.2h208.8v-90.3M337.3 37.1h208.8M380.3 31.2v96.2M411 31.2v96.2M478.5 31.2v96.2M337.3 47.2h208.8M337.3 57.2h208.8M337.3 67.2h208.8M337.3 77.3h208.8M337.3 87.3h208.8"/>
<path d="M337.3 97.3h208.8M337.3 107.4h208.8M337.3 117.3h208.8M242.3 151.5l-46.4 18.2M195.9 169.7l2.1-1.4 .4 .9zM267.1 184.1l-86 42M181.1 226.1l2-1.6 .5 .9zM380.6 270.1l-68.4 27.3M312.2 297.4l2.1-1.4 .4 1zM163.4 342.3l2.5-.3-2.2 1.2zM165.9 342l-46.6 14.2M317.8 350.8l2.5 .2-.3 .9z"/>
<path d="M317.8 350.8l84.3 21.9M278.7 378l-.6 2.5-.9-.5zM278.7 378l-14.7 29.7M310.7 387.9h2.5l-.1 1zM310.7 387.9l56.1 10.8M311.7 416.7l2.5-.1-.2 1zM311.7 416.7l78.5 13.8M287.5 471.6l2.4-.7-1.9 1.5zM289.9 470.9l-81.6 41.3M307.8 500.9l2.6 .4-.4 .9zM307.8 500.9l67.4 25.3M323.8 625.9l2.5 .6-.4 .9z"/>
<path d="M323.8 625.9l58.1 29.3"/>
<circle cx="246.5" cy="149.9" r="4.6"/>
<circle cx="271.2" cy="182.1" r="4.6"/>
<circle cx="384.8" cy="268.4" r="4.6"/>
<circle cx="114.9" cy="357.5" r="4.6"/>
<circle cx="406.6" cy="373.9" r="4.6"/>
<circle cx="371.3" cy="399.6" r="4.6"/>
<circle cx="262" cy="411.8" r="4.6"/>
<circle cx="394.7" cy="431.3" r="4.6"/>
<circle cx="204.2" cy="514.3" r="4.6"/>
<circle cx="379.4" cy="527.8" r="4.6"/>
<circle cx="385.9" cy="657.3" r="4.6"/>
</g>
<!-- layer: Border (ANSI) -->
<g fill="none" stroke="#000" stroke-width=".7">
<path d="M279.4 15.2v10.2l-2.9-5.1h5.8l-2.9 5.1 2.9-5.1M69.8 21.3v4.1M139.7 21.3v4.1M209.5 21.3v4.1M349.2 21.3v4.1M419.1 21.3v4.1M488.9 21.3v4.1M8.6 215.9h4.1M546.1 215.9h4.1M2.5 431.8h10.2l-5.1-2.9v5.8l5.1-2.9-5.1 2.9M556.3 431.8h-10.2l5.1-2.9v5.8l-5.1-2.9 5.1 2.9M8.6 647.7h4.1"/>
<path d="M546.1 647.7h4.1M12.7 838.2v-812.8h533.4v812.8h-533.4h533.4M69.8 838.2v4.1M139.7 838.2v4.1M209.5 838.2v4.1M349.2 838.2v4.1M419.1 838.2v4.1M488.9 838.2v4.1M282.3 843.3l-2.9-5.1 2.9 5.1h-5.8l2.9-5.1v10.2"/>
</g>
<!-- layer: Titolo (ANSI) -->
<g fill="none" stroke="#000" stroke-width=".42">
<path d="M393.7 774.7v63.5M419.1 774.7v63.5M349.2 784.2h69.9M349.2 793.7h69.9M419.1 790.4h127M349.2 803.3h69.9M349.2 812.8h69.9M419.1 819.1h127M431.8 819.1v12.7M457.2 819.1v12.7M533.4 819.1v12.7M349.2 831.8h196.9"/>
<path d="M349.2 822.3h69.9M447.5 831.8v6.4M495.3 831.8v6.4"/>
</g>
<path d="M349.2 774.7h196.9v63.5h-196.9z" fill="none" stroke="#000" stroke-width=".51"/>
<!-- layer: Simbolo (ANSI) -->
<g fill="#000">
<path d="M195.9 169.7l2.1-1.4 .4 .9z" fill-rule="evenodd"/>
<path d="M181.1 226.1l2-1.6 .5 .9z" fill-rule="evenodd"/>
<path d="M312.2 297.4l2.1-1.4 .4 1z" fill-rule="evenodd"/>
<path d="M163.4 342.3l2.5-.3-2.2 1.2z" fill-rule="evenodd"/>
<path d="M317.8 350.8l2.5 .2-.3 .9z" fill-rule="evenodd"/>
<path d="M278.7 378l-.6 2.5-.9-.5z" fill-rule="evenodd"/>
<path d="M310.7 387.9h2.5l-.1 1z" fill-rule="evenodd"/>
<path d="M311.7 416.7l2.5-.1-.2 1z" fill-rule="evenodd"/>
<path d="M287.5 471.6l2.4-.7-1.9 1.5z" fill-rule="evenodd"/>
<path d="M307.8 500.9l2.6 .4-.4 .9z" fill-rule="evenodd"/>
<path d="M323.8 625.9l2.5 .6-.4 .9z" fill-rule="evenodd"/>
</g>
<g font-size="6.3">
<text x="198.5" y="733.4">ISO</text>
<text x="187.3" y="740.9">SCALE 1 : 1</text>
<text x="419.9" y="807.7">Exploted view - connection C</text>
<text x="423.3" y="829.7">D</text>
<text x="458" y="831">Connessione C-1</text>
</g>
<g font-size="4.3">
<text x="350" y="783.4">Beatrice</text>
<text x="394.5" y="782.8">23/08/2022</text>
</g>
<g font-size="4.2">
<text x="33.8" y="24.4">8</text>
<text x="103.6" y="24.4">7</text>
<text x="173.5" y="24.4">6</text>
<text x="243.3" y="24.4">5</text>
<text x="313.2" y="24.4">4</text>
<text x="383" y="24.4">3</text>
<text x="427.8" y="29.8">ELENCO PARTI</text>
<text x="452.9" y="24.4">2</text>
<text x="522.7" y="24.4">1</text>
<text x="348.6" y="35.8">ELEMENTO</text>
<text x="429.6" y="35.8">NUMERO PARTE</text>
<text x="499.2" y="35.8">DESCRIZIONE</text>
<text x="357.7" y="41.6">1</text>
<text x="391.7" y="36.3">QTÀ</text>
<text x="394.5" y="41.7">2</text>
<text x="411.9" y="41.7">24-328-8SS</text>
<text x="479.4" y="41.7">Screw</text>
<text x="357.7" y="51.7">2</text>
<text x="394.5" y="51.6">1</text>
<text x="411.9" y="51.7">20-050</text>
<text x="479.4" y="51.6">T-nut</text>
<text x="357.7" y="61.7">3</text>
<text x="394.5" y="61.7">2</text>
<text x="411.9" y="61.7">20-058SS</text>
<text x="479.4" y="61.7">T-nut</text>
<text x="357.7" y="71.7">4</text>
<text x="394.5" y="71.7">1</text>
<text x="411.9" y="71.7">10-040</text>
<text x="479.4" y="71.8">T-slot</text>
<text x="357.7" y="81.7">5</text>
<text x="394.5" y="81.7">2</text>
<text x="411.9" y="81.7">13-513</text>
<text x="357.7" y="91.8">6</text>
<text x="394.5" y="91.8">2</text>
<text x="411.9" y="91.8">13-060_f</text>
<text x="357.7" y="101.7">7</text>
<text x="394.5" y="101.8">2</text>
<text x="411.9" y="101.8">24-118-8</text>
<text x="479.4" y="101.8">Screw</text>
<text x="8.8" y="109.5">D</text>
<text x="357.7" y="111.8">8</text>
<text x="394.5" y="111.8">1</text>
<text x="411.9" y="111.8">23-010</text>
<text x="479.4" y="111.8">Pivot Joint</text>
<text x="547.2" y="109.5">D</text>
<text x="357.7" y="121.9">9</text>
<text x="394.5" y="121.8">1</text>
<text x="411.9" y="121.9">10-540</text>
<text x="479.4" y="121.9">T-slot</text>
<text x="245.4" y="151.4">1</text>
<text x="270.1" y="183.6">2</text>
<text x="383.7" y="269.9">3</text>
<text x="8.9" y="325.4">C</text>
<text x="547.4" y="325.4">C</text>
<text x="113.7" y="359.1">5</text>
<text x="405.4" y="375.4">4</text>
<text x="370.1" y="401.1">3</text>
<text x="260.9" y="413.3">6</text>
<text x="393.5" y="432.8">7</text>
<text x="203.1" y="515.8">8</text>
<text x="378.3" y="529.3">7</text>
<text x="9" y="541.3">B</text>
<text x="547.4" y="541.3">B</text>
<text x="384.8" y="658.8">9</text>
<text x="8.9" y="757.2">A</text>
<text x="547.4" y="757.2">A</text>
<text x="438.1" y="837.4">1 : 1</text>
<text x="507.6" y="837.4">1</text>
<text x="518.2" y="837.4">1</text>
<text x="33.8" y="842.3">8</text>
<text x="103.6" y="842.3">7</text>
<text x="173.5" y="842.3">6</text>
<text x="243.3" y="842.3">5</text>
<text x="313.2" y="842.3">4</text>
<text x="383" y="842.3">3</text>
<text x="452.9" y="842.3">2</text>
<text x="522.7" y="842.3">1</text>
</g>
<g font-size="3.5">
<text x="350" y="778">DRAWN</text>
<text x="350" y="787.6">CHECKED</text>
<text x="350" y="797.1">QA</text>
<text x="419.9" y="793.7">TITLE</text>
<text x="350" y="806.6">MFG</text>
<text x="350" y="816.2">APPROVED</text>
<text x="421.9" y="822.5">SIZE</text>
<text x="458" y="822.5">DWG NO</text>
<text x="536.6" y="822.5">REV</text>
<text x="419.9" y="835.2">SCALE</text>
<text x="496.1" y="837.4">SHEET</text>
<text x="512.6" y="837.4">OF</text>
</g>
</svg>
